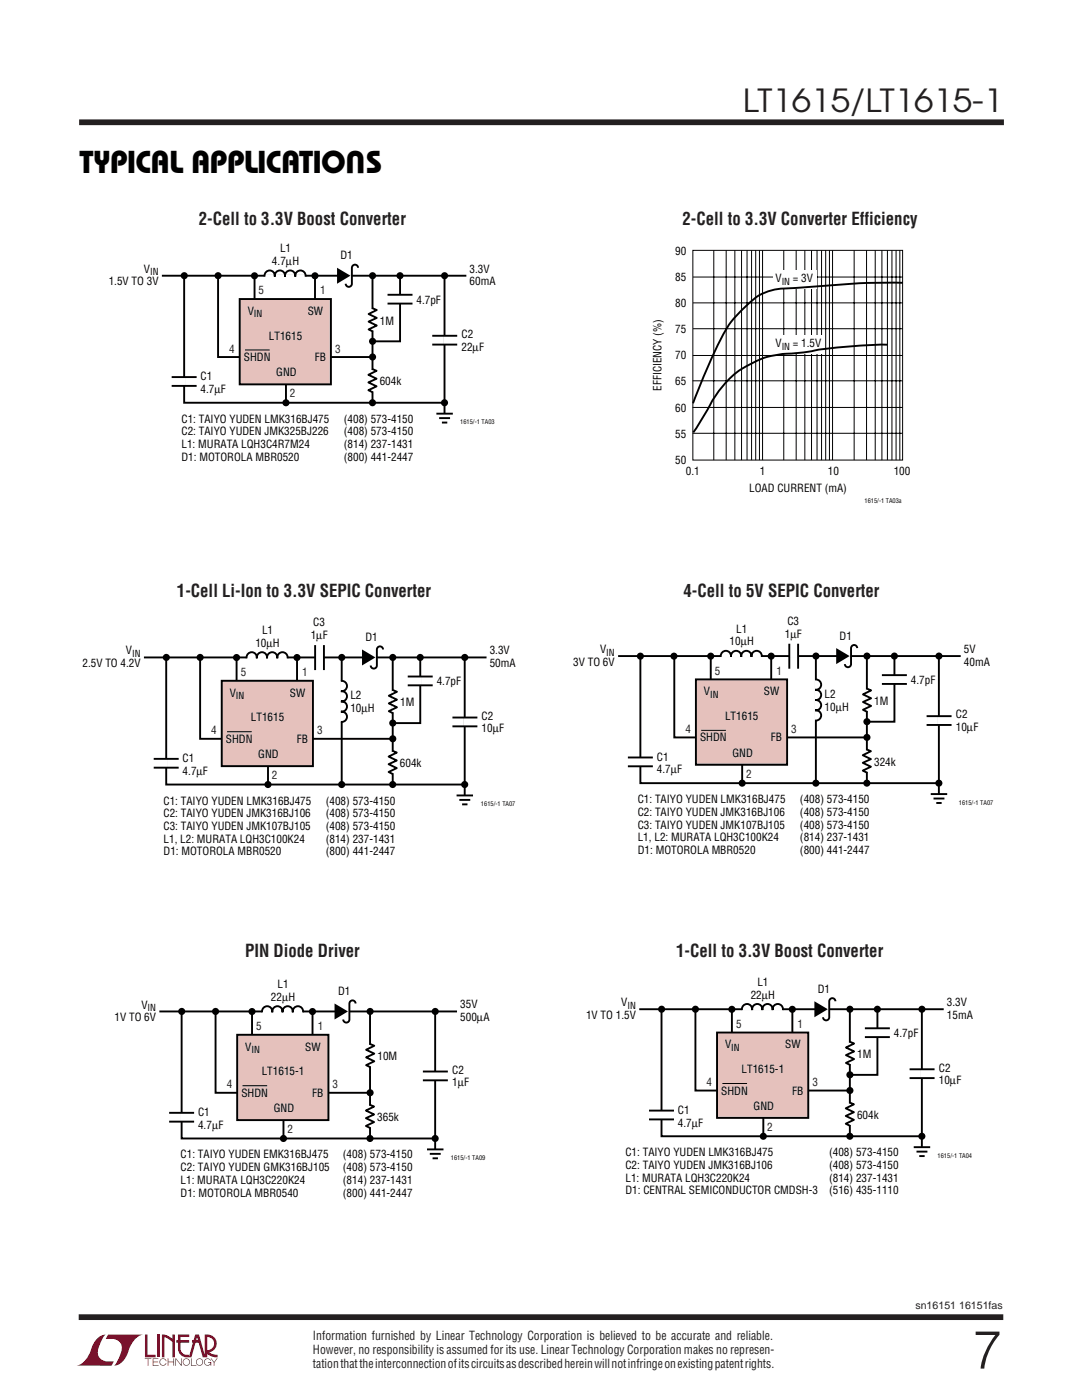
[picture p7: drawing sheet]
<svg xmlns="http://www.w3.org/2000/svg" width="216mm" height="279mm" viewBox="0 0 216 279" stroke-linecap="round" stroke-linejoin="round" font-family="sans-serif">
<path d="M15.8 24.4h184.5M15.7 262.9h184.5" fill="none" stroke="#231f20" stroke-width="1.1" stroke-linecap="butt"/>
<g fill="#900126">
<path d="M28.9 266.3h.5v4.1h1.7v.5h-2.2z"/>
<path d="M19.6 266.9l1-.5 .5-.1-.1 .1a6.3 6.3 0 0 0-1.4 4.1 2.58 2.58 0 0 0 3.1 1.2l-.4 .9-7-.1a4.9 4.9 0 0 0 3.1-3.8l.3-.7z"/>
<path d="M21.6 266.3h6.9a4.9 4.9 0 0 0-3 3.8 3.3 3.3 0 0 1-2.8 2.5l.1-.1a6.3 6.3 0 0 0 1.4-4.1 2.58 2.58 0 0 0-3.1-1.2z"/>
<path d="M31.4 266.3h.5v4.6h-.5z"/>
<path d="M32.3 266.3l1.1 .2 1 .7v-.9h.5v4.6h-.5v-3.1l-1.6-.9v4h-.5z"/>
<path d="M28.9 271.1h1.3v.1h-.6v1.4h-.1v-1.4h-.6z"/>
<path d="M30.5 271.1h1.1v.1h-1v.5h.9v.2h-.9v.5h1v.2h-1.1z"/>
<path d="M33.5 271.1h.1v.6h1v-.6h.1v1.5h-.1v-.7h-1v.7h-.1z"/>
<path d="M35 271.1h.1l1 1.3v-1.3h.2v1.5l-1.2-1.3v1.3h-.1z"/>
<path d="M38.1 271.1h.1v1.3h1v.2h-1.1z"/>
<path d="M42 271.1h.2l.5 .7 .5-.7h.2l-.6 .9v.6h-.1v-.7z"/>
<path d="M35.5 266.3h2.3v.5h-1.8v.7h1.7v.5h-1.7v1.1a1.32 1.32 0 0 0 1.7 1.3v.5l1.3-4.6h.7l1.2 4.1v-4.1a1.85 1.85 0 0 1 2.3 1.4 1.85 1.85 0 0 1-1.5 2.2l.8 .4 .9 .1v.5l-1.2-.2-1-.6v-.6a1.35 1.35 0 0 0 1.5-1.2 1.35 1.35 0 0 0-1.3-1.5v4.1h-.9l-.9-2.9h-1.3v-.5h1.2l-.2-.7-1.1 4.1a2.06 2.06 0 0 1-2.6-1.3l-.1-1.6h-.3v-.5h.3z"/>
<path d="M36.7 271.3a.72 .72 0 0 1 1.1 .1 .72 .72 0 0 1-.4 1.1 .72 .72 0 0 1-.9-.7h.1a.59 .59 0 0 0 .8 .5 .59 .59 0 0 0 .2-.9 .59 .59 0 0 0-1 .2v.2h-.1z"/>
<path d="M39.3 271.3a.72 .72 0 0 1 1.1 .1 .72 .72 0 0 1-.4 1.1 .72 .72 0 0 1-.9-.7h.1a.59 .59 0 0 0 .9 .5 .59 .59 0 0 0 .1-.9 .59 .59 0 0 0-.9 .2l-.1 .2h-.1z"/>
<path d="M40.9 271.3a.72 .72 0 0 1 1.2 .3h-.1a.59 .59 0 0 0-1-.2 .59 .59 0 0 0 .1 .9 .59 .59 0 0 0 .9-.3h-.5v-.2h.6v.8h-.1v-.3a.73 .73 0 0 1-1.1 .1 .73 .73 0 0 1 0-1.1z"/>
<path d="M32 271.3a.71 .71 0 0 1 1.2 .3h-.1a.59 .59 0 0 0-.9-.3 .59 .59 0 0 0 0 1 .59 .59 0 0 0 .9-.3h.1a.73 .73 0 0 1-1.1 .4 .73 .73 0 0 1-.1-1.1z"/>
</g>
<path d="M43.5 55.1v16.2h30.8M50.8 55.3v5.3M62.9 55.3v20.5M71.4 53.4a.62 .62 0 0 0-.6-.6 .62 .62 0 0 0-.6 .7v3.1a.62 .62 0 0 1-.6 .6 .62 .62 0 0 1-.6-.6M74.3 55.1v25.2M93.1 55h-56.4v25.4h51.9M57.1 75.8v4.5" fill="none" stroke="#000" stroke-width=".38"/>
<path d="M68.2 55h2" fill="none" stroke="#fff" stroke-width=".63" stroke-linecap="butt"/>
<g fill="#000">
<path d="M67.3 53.4l2.6 1.6-2.6 1.6z"/>
<circle cx="50.8" cy="55" r=".71"/>
<circle cx="62.8" cy="55" r=".71"/>
<circle cx="74.3" cy="68.1" r=".71"/>
<circle cx="74.3" cy="71.2" r=".71"/>
</g>
<path d="M47.8 59.7h18.2v17h-18.2z" fill="#e5c1bc"/>
<g fill="none" stroke="#000" stroke-width=".38">
<path d="M32.3 55h4.4M47.8 59.7h18.2v17h-18.2zM52.8 55.2a1.04 1.04 0 0 1 1-1.2 1.04 1.04 0 0 1 1 1.2 1.04 1.04 0 0 1 1.1-1.2 1.04 1.04 0 0 1 1 1.2 1.04 1.04 0 0 1 1-1.2 1.04 1.04 0 0 1 1 1.2 1.04 1.04 0 0 1 1.1-1.2 1.04 1.04 0 0 1 1 1.2M77.3 58.8h5M79.8 55v13.1h-5.4M88.7 55v28.6M34.3 75.3h4.9M34.3 77h4.9M74.2 73.6l.9 .4-1.6 .8 1.6 .8-1.6 .7 1.6 .8-1.6 .8 .9 .4M74.3 61.5l.9 .4-1.6 .8 1.6 .7-1.6 .8 1.6 .8-1.6 .7 .8 .5M77.3 60.6h5M86.2 67h5"/>
<path d="M86.2 68.8h5M87.1 82.6h3.3M87.6 83.4h2.2M88.2 84.3h1.1"/>
</g>
<path d="M52.8 55h8.1M79.8 58.9v1.7M36.8 75.3v1.7M74.3 73.8v4.3M74.4 61.7v4.3M88.7 67v1.8" fill="none" stroke="#fff" stroke-width=".63" stroke-linecap="butt"/>
<g fill="#000">
<circle cx="36.8" cy="55" r=".71"/>
<circle cx="43.5" cy="55" r=".71"/>
<circle cx="74.3" cy="55" r=".71"/>
<circle cx="79.8" cy="55" r=".71"/>
<circle cx="88.7" cy="55" r=".71"/>
<circle cx="57.1" cy="80.4" r=".71"/>
<circle cx="74.3" cy="80.4" r=".71"/>
<circle cx="88.7" cy="80.4" r=".71"/>
</g>
<path d="M88.7 82.6v2" fill="none" stroke="#fff" stroke-width=".87" stroke-linecap="butt"/>
<g fill="none" stroke="#000" stroke-width=".2">
<path d="M138.3 50h41.8v41.8h-41.8zM138.3 55.3h41.9M142.4 49.9v41.9M144.9 49.9v41.9M146.6 49.9v41.9M148 49.9v41.9M149.1 49.9v41.9M150 49.9v41.9M150.8 49.9v41.9M151.5 49.9v41.9M152.2 49.9v41.9M156.4 49.9v41.9"/>
<path d="M158.9 49.9v41.9M160.6 49.9v41.9M161.9 49.9v41.9M163 49.9v41.9M163.9 49.9v41.9M164.8 49.9v41.9M165.5 49.9v41.9M166.1 49.9v41.9M170.4 49.9v41.9M172.9 49.9v41.9M174.6 49.9v41.9M176 49.9v41.9"/>
<path d="M177.1 49.9v41.9M178 49.9v41.9M178.8 49.9v41.9M179.5 49.9v41.9M48.9 69.8h4.9M138.2 76h41.9M138.3 70.9h41.8M138.3 60.4h41.9M138.3 65.6h41.9M138.2 81.3h41.9M138.2 86.5h41.9"/>
</g>
<g fill="#fff">
<path d="M154.2 54h8.7v3.7h-8.7z"/>
<path d="M154.2 67h10.2v3.6h-10.2z"/>
</g>
<path d="M180.1 56.4a245.8 245.8 0 0 0-25.8 1.5 10.7 10.7 0 0 0-6 3.7 19.8 19.8 0 0 0-5 7.2l-2.8 6.1-2.2 5.6M177.1 68.8a101.2 101.2 0 0 0-17.5 1.6l-.8 .1a19.1 19.1 0 0 0-17.7 11.4l-2.8 4.4M134.5 131v16.2h38.4M141.8 131.2v5.3M153.9 131.2v20.5M171 129.3a.62 .62 0 0 0-.6-.6 .62 .62 0 0 0-.6 .7v3.1a.62 .62 0 0 1-.6 .7 .62 .62 0 0 1-.6-.7M173 131v25.3M191.7 130.9h-63.9v25.4h59.4M148.1 151.7v4.6" fill="none" stroke="#000" stroke-width=".38"/>
<path d="M167.8 130.9h2" fill="none" stroke="#fff" stroke-width=".63" stroke-linecap="butt"/>
<g fill="#000">
<path d="M166.9 129.3l2.6 1.6-2.6 1.6z"/>
<circle cx="141.8" cy="130.9" r=".71"/>
<circle cx="153.9" cy="130.9" r=".71"/>
<circle cx="173" cy="144" r=".71"/>
<circle cx="173" cy="147.2" r=".71"/>
</g>
<path d="M138.9 135.6h18.2v17h-18.2z" fill="#e5c1bc"/>
<g fill="none" stroke="#000" stroke-width=".38">
<path d="M39.9 131.3v16.1h38.4M47.2 131.4v5.4M59.3 131.4v20.6M76.4 129.6a.62 .62 0 0 0-.6-.6 .62 .62 0 0 0-.6 .6v3.2a.62 .62 0 0 1-.6 .6 .62 .62 0 0 1-.6-.6M78.4 131.3v25.2M97.1 131.2h-63.9v25.4h59.4M123.3 130.9h4.5M138.9 135.6h18.2v17h-18.2zM143.8 131.1a1.04 1.04 0 0 1 1-1.2 1.04 1.04 0 0 1 1.1 1.2 1.04 1.04 0 0 1 1-1.2 1.04 1.04 0 0 1 1 1.2 1.04 1.04 0 0 1 1-1.2 1.04 1.04 0 0 1 1.1 1.2 1.04 1.04 0 0 1 1-1.2 1.04 1.04 0 0 1 1 1.2M157.5 128.5v5M159.3 128.5v5M162.6 135.6a1.04 1.04 0 0 1 1.3 1 1.04 1.04 0 0 1-1.3 1.1 1.04 1.04 0 0 1 1.3 1 1.04 1.04 0 0 1-1.3 1 1.04 1.04 0 0 1 1.3 1 1.04 1.04 0 0 1-1.3 1 1.04 1.04 0 0 1 1.3 1.1 1.04 1.04 0 0 1-1.3 1"/>
<path d="M162.8 131v25.3M172.9 137.4l.9 .4-1.6 .8 1.6 .8-1.6 .7 1.6 .8-1.6 .8 .9 .4M176 134.7h5M176 136.5h5M178.5 130.9v13.1h-5.5M187.3 130.9v28.6M53.5 152v4.5M125.3 151.2h5M125.3 152.9h5M172.9 149.5l.9 .4-1.6 .8 1.6 .8-1.6 .7 1.6 .8-1.6 .8 .8 .4M184.9 142.9h5M184.9 144.7h5"/>
<path d="M185.7 158.5h3.3M186.3 159.4h2.1M186.8 160.3h1.1"/>
</g>
<path d="M73.2 131.2h2M143.9 130.9h8M157.5 131h1.7M162.8 135.7v8.1M173 137.6v4.3M178.5 134.8v1.7M127.8 151.2v1.7M173 149.7v4.4M187.4 143v1.7" fill="none" stroke="#fff" stroke-width=".63" stroke-linecap="butt"/>
<g fill="#000">
<path d="M72.2 129.6l2.7 1.6-2.7 1.6z"/>
<circle cx="47.2" cy="131.2" r=".71"/>
<circle cx="59.3" cy="131.2" r=".71"/>
<circle cx="127.8" cy="130.9" r=".71"/>
<circle cx="134.5" cy="130.9" r=".71"/>
<circle cx="162.8" cy="130.9" r=".71"/>
<circle cx="173" cy="130.9" r=".71"/>
<circle cx="178.5" cy="130.9" r=".71"/>
<circle cx="187.4" cy="130.9" r=".71"/>
<circle cx="78.4" cy="144.3" r=".71"/>
<circle cx="78.4" cy="147.4" r=".71"/>
<circle cx="148.1" cy="156.3" r=".71"/>
<circle cx="162.8" cy="156.3" r=".71"/>
<circle cx="173" cy="156.3" r=".71"/>
<circle cx="187.3" cy="156.3" r=".71"/>
</g>
<path d="M187.4 158.5v2" fill="none" stroke="#fff" stroke-width=".87" stroke-linecap="butt"/>
<path d="M139.9 145.8h4.9" fill="none" stroke="#000" stroke-width=".2"/>
<path d="M44.2 135.9h18.2v17h-18.2z" fill="#e5c1bc"/>
<g fill="none" stroke="#000" stroke-width=".38">
<path d="M28.7 131.2h4.5M44.2 135.9h18.2v17h-18.2zM49.2 131.4a1.04 1.04 0 0 1 1-1.2 1.04 1.04 0 0 1 1.1 1.2 1.04 1.04 0 0 1 1-1.2 1.04 1.04 0 0 1 1 1.2 1.04 1.04 0 0 1 1-1.2 1.04 1.04 0 0 1 1 1.2 1.04 1.04 0 0 1 1.1-1.2 1.04 1.04 0 0 1 1 1.2M62.9 128.7v5M64.6 128.7v5M68 135.9a1.04 1.04 0 0 1 1.2 1 1.04 1.04 0 0 1-1.2 1 1.04 1.04 0 0 1 1.2 1.1 1.04 1.04 0 0 1-1.2 1 1.04 1.04 0 0 1 1.2 1 1.04 1.04 0 0 1-1.2 1 1.04 1.04 0 0 1 1.2 1 1.04 1.04 0 0 1-1.2 1.1M68.2 131.3v25.2M78.3 137.7l.9 .4-1.6 .8 1.6 .7-1.6 .8 1.6 .8-1.6 .7 .9 .5M81.4 135h4.9M81.4 136.8h4.9M83.9 131.2v13.1h-5.5M92.7 131.2v28.6"/>
<path d="M30.7 151.4h5M30.7 153.2h5M78.2 149.8l1 .4-1.7 .8 1.7 .8-1.7 .7 1.7 .8-1.7 .8 .9 .4M90.3 143.2h5M90.3 145h5M91.1 158.8h3.3M91.7 159.6h2.1M92.2 160.5h1.1M166.7 199.8a.62 .62 0 0 0-.6-.6 .62 .62 0 0 0-.6 .6v3.2a.62 .62 0 0 1-.7 .6 .62 .62 0 0 1-.6-.6M138.8 201.5v16.1h30.7M146 201.7v5.3M158.1 201.7v20.5"/>
<path d="M169.6 201.5v25.2M188.3 201.4h-56.3v25.4h51.8M152.3 222.2v4.5"/>
</g>
<path d="M49.2 131.2h8.1M62.9 131.2h1.7M68.2 136v8M78.4 137.9v4.3M83.9 135v1.8M33.2 151.5v1.7M78.4 150v4.3M92.8 143.2v1.8M163.4 201.4h2" fill="none" stroke="#fff" stroke-width=".63" stroke-linecap="butt"/>
<g fill="#000">
<path d="M162.5 199.8l2.7 1.6-2.7 1.6z"/>
<circle cx="33.2" cy="131.2" r=".71"/>
<circle cx="39.9" cy="131.2" r=".71"/>
<circle cx="68.2" cy="131.2" r=".71"/>
<circle cx="78.4" cy="131.2" r=".71"/>
<circle cx="83.8" cy="131.2" r=".71"/>
<circle cx="92.7" cy="131.2" r=".71"/>
<circle cx="53.5" cy="156.6" r=".71"/>
<circle cx="68.2" cy="156.6" r=".71"/>
<circle cx="78.4" cy="156.6" r=".71"/>
<circle cx="92.7" cy="156.6" r=".71"/>
<circle cx="146" cy="201.4" r=".71"/>
<circle cx="158.1" cy="201.4" r=".71"/>
<circle cx="169.6" cy="214.5" r=".71"/>
<circle cx="169.6" cy="217.6" r=".71"/>
</g>
<path d="M92.8 158.8v2" fill="none" stroke="#fff" stroke-width=".87" stroke-linecap="butt"/>
<path d="M45.3 146h4.9" fill="none" stroke="#000" stroke-width=".2"/>
<path d="M143.1 206.1h18.2v17h-18.2z" fill="#e5c1bc"/>
<g fill="none" stroke="#000" stroke-width=".38">
<path d="M43 201.9v16.2h30.8M50.3 202.1v5.3M62.4 202.1v20.5M71 200.3a.62 .62 0 0 0-.7-.6 .62 .62 0 0 0-.6 .6v3.2a.62 .62 0 0 1-.6 .6 .62 .62 0 0 1-.6-.6M73.8 201.9v25.3M91.2 201.9h-55v25.3h50.5M127.6 201.4h4.4M143.1 206.1h18.2v17h-18.2zM148 201.6a1.04 1.04 0 0 1 1.1-1.2 1.04 1.04 0 0 1 1 1.2 1.04 1.04 0 0 1 1-1.2 1.04 1.04 0 0 1 1 1.2 1.04 1.04 0 0 1 1.1-1.2 1.04 1.04 0 0 1 1 1.2 1.04 1.04 0 0 1 1-1.2 1.04 1.04 0 0 1 1 1.2M169.5 207.9l.9 .4-1.6 .8 1.6 .7-1.6 .8 1.6 .8-1.6 .7 .9 .5M172.6 205.2h5M172.6 207h5"/>
<path d="M175.1 201.4v13.1h-5.5M181.5 213.4h5M181.5 215.2h5M183.9 201.4v28.6M56.6 222.6v4.6M129.5 221.6h5M129.5 223.4h5M169.5 220l.9 .4-1.6 .8 1.6 .8-1.6 .7 1.6 .8-1.6 .8 .8 .4M182.3 228.9h3.3M182.9 229.8h2.2M183.4 230.7h1.1"/>
</g>
<path d="M67.7 201.9h2M148.1 201.4h8.1M169.6 208.1v4.3M175.1 205.2v1.8M184 213.4v1.8M132 221.7v1.7M169.6 220.2v4.3" fill="none" stroke="#fff" stroke-width=".63" stroke-linecap="butt"/>
<g fill="#000">
<path d="M66.8 200.3l2.6 1.6-2.6 1.6z"/>
<circle cx="50.3" cy="201.9" r=".71"/>
<circle cx="62.4" cy="201.9" r=".71"/>
<circle cx="73.8" cy="218.1" r=".71"/>
<circle cx="132" cy="201.4" r=".71"/>
<circle cx="138.8" cy="201.4" r=".71"/>
<circle cx="169.6" cy="201.4" r=".71"/>
<circle cx="175.1" cy="201.4" r=".71"/>
<circle cx="184" cy="201.4" r=".71"/>
<circle cx="152.3" cy="226.8" r=".71"/>
<circle cx="169.6" cy="226.8" r=".71"/>
<circle cx="183.9" cy="226.8" r=".71"/>
</g>
<path d="M184 229v2" fill="none" stroke="#fff" stroke-width=".87" stroke-linecap="butt"/>
<path d="M144.1 216.2h5" fill="none" stroke="#000" stroke-width=".2"/>
<path d="M47.3 206.5h18.2v17h-18.2z" fill="#e5c1bc"/>
<g fill="none" stroke="#000" stroke-width=".38">
<path d="M31.8 201.9h4.4M47.3 206.5h18.2v17h-18.2zM52.3 202a1.04 1.04 0 0 1 1-1.2 1.04 1.04 0 0 1 1 1.2 1.04 1.04 0 0 1 1.1-1.2 1.04 1.04 0 0 1 1 1.2 1.04 1.04 0 0 1 1-1.2 1.04 1.04 0 0 1 1 1.2 1.04 1.04 0 0 1 1.1-1.2 1.04 1.04 0 0 1 1 1.2M73.8 208.3l.9 .4-1.6 .8 1.6 .8-1.6 .7 1.6 .8-1.6 .8 .8 .4M84.4 213.8h5M84.4 215.6h5M86.8 201.9v28.5M33.7 222.1h5M33.7 223.8h5M73.7 220.5l.9 .3-1.6 .8 1.6 .8-1.6 .8 1.6 .7-1.6 .8 .9 .4M85.2 229.4h3.3M85.8 230.3h2.1"/>
<path d="M86.3 231.2h1.1"/>
</g>
<path d="M52.3 201.9h8.1M73.9 208.5v4.3M86.9 213.9v1.7M36.2 222.1v1.7M73.8 220.6v4.4" fill="none" stroke="#fff" stroke-width=".63" stroke-linecap="butt"/>
<g fill="#000">
<circle cx="36.3" cy="201.9" r=".71"/>
<circle cx="43" cy="201.9" r=".71"/>
<circle cx="73.8" cy="201.9" r=".71"/>
<circle cx="86.8" cy="201.9" r=".71"/>
<circle cx="56.6" cy="227.2" r=".71"/>
<circle cx="73.8" cy="227.2" r=".71"/>
<circle cx="86.8" cy="227.2" r=".71"/>
</g>
<path d="M86.9 229.4v2" fill="none" stroke="#fff" stroke-width=".87" stroke-linecap="butt"/>
<path d="M48.4 216.7h4.9" fill="none" stroke="#000" stroke-width=".2"/>
<text font-size="10.6" fill="#231f20" x="194.1" y="273.1">7</text>
<text font-size="6.3" fill="#231f20" x="148.3" y="22.4">LT1615/LT1615-1</text>
<g font-size="6.3">
<text x="15.9" y="34.6">TYPICAL APPLICATIO S</text>
<text x="72.8" y="30.1" transform="rotate(-180 72.8 30.1)">U</text>
</g>
<g font-size="3.5" fill="#231f20">
<text x="39.7" y="45">2-Cell to 3.3V Boost Converter</text>
<text x="136.2" y="44.9">2-Cell to 3.3V Converter Efficiency</text>
<text x="35.3" y="119.2">1-Cell Li-Ion to 3.3V SEPIC Converter</text>
<text x="136.4" y="119.2">4-Cell to 5V SEPIC Converter</text>
<text x="48.9" y="191">PIN Diode Driver</text>
<text x="134.9" y="191">1-Cell to 3.3V Boost Converter</text>
</g>
<g font-size="2.5" fill="#231f20">
<text x="62.4" y="267.3">Information furnished by Linear Technology Corporation is believed to be accurate and reliable.</text>
<text x="62.4" y="270.2">However, no responsibility is assumed for its use. Linear Technology Corporation makes no represen-</text>
<text x="62.4" y="273">tation that the interconnection of its circuits as described herein will not infringe on existing patent rights.</text>
</g>
<g font-size="2.2">
<text x="54.3" y="52.9">4.7µH</text>
<text x="55.9" y="50.4">L1</text>
<text x="67.9" y="51.7">D1</text>
<text x="134.7" y="50.9">90</text>
<text x="21.7" y="57">1.5V TO 3V</text>
<text x="28.7" y="54.4">V</text>
<text x="93.7" y="54.4">3.3V</text>
<text x="93.7" y="56.9">60mA</text>
<text x="134.7" y="56.1">85</text>
<text x="154.7" y="56.3">V</text>
<text x="158.2" y="56.3">= 3V</text>
<text x="49.4" y="62.9">V</text>
<text x="61.4" y="62.9">SW</text>
<text x="75.8" y="64.8">1M</text>
<text x="83.1" y="60.6">4.7pF</text>
<text x="134.7" y="61.3">80</text>
<text x="53.6" y="67.8">LT1615</text>
<text x="92.1" y="67.5">C2</text>
<text x="92.1" y="70">22µF</text>
<text x="134.7" y="66.5">75</text>
<text x="134.7" y="71.7">70</text>
<text x="154.7" y="69.2">V</text>
<text x="158.2" y="69.2">= 1.5V</text>
<text x="40" y="75.9">C1</text>
<text x="48.7" y="72.1">SHDN</text>
<text x="55.1" y="75.1">GND</text>
<text x="62.8" y="72.1">FB</text>
<text x="75.8" y="76.9">604k</text>
<text x="134.7" y="76.9">65</text>
<text x="40" y="78.4">4.7µF</text>
<text x="132" y="78" transform="rotate(-90 132 78)">EFFICIENCY (%)</text>
<text x="134.7" y="82.1">60</text>
<text x="36.2" y="84.4">C1: TAIYO YUDEN LMK316BJ475</text>
<text x="36.2" y="86.9">C2: TAIYO YUDEN JMK325BJ226</text>
<text x="36.2" y="89.4">L1: MURATA LQH3C4R7M24</text>
<text x="68.6" y="89.4">(814) 237-1431</text>
<text x="68.6" y="84.4">(408) 573-4150</text>
<text x="68.6" y="86.9">(408) 573-4150</text>
<text x="134.7" y="87.3">55</text>
<text x="36.2" y="92">D1: MOTOROLA MBR0520</text>
<text x="68.6" y="92">(800) 441-2447</text>
<text x="134.7" y="92.5">50</text>
<text x="136.8" y="94.8">0.1</text>
<text x="151.6" y="94.8">1</text>
<text x="165.2" y="94.8">10</text>
<text x="178.3" y="94.8">100</text>
<text x="149.5" y="98.1">LOAD CURRENT (mA)</text>
<text x="62.5" y="125">C3</text>
<text x="157.1" y="124.7">C3</text>
<text x="25.1" y="130.6">V</text>
<text x="51" y="129.1">10µH</text>
<text x="52.3" y="126.5">L1</text>
<text x="62" y="127.5">1µF</text>
<text x="72.9" y="127.9">D1</text>
<text x="97.7" y="130.6">3.3V</text>
<text x="119.7" y="130.4">V</text>
<text x="145.6" y="128.8">10µH</text>
<text x="146.9" y="126.3">L1</text>
<text x="156.6" y="127.2">1µF</text>
<text x="167.5" y="127.7">D1</text>
<text x="192.3" y="130.3">5V</text>
<text x="16.5" y="133.2">2.5V TO 4.2V</text>
<text x="87.1" y="136.8">4.7pF</text>
<text x="97.7" y="133.1">50mA</text>
<text x="114.4" y="132.9">3V TO 6V</text>
<text x="181.7" y="136.5">4.7pF</text>
<text x="192.3" y="132.8">40mA</text>
<text x="45.8" y="139">V</text>
<text x="50.1" y="144">LT1615</text>
<text x="57.8" y="139">SW</text>
<text x="69.9" y="139.5">L2</text>
<text x="69.9" y="142.1">10µH</text>
<text x="79.8" y="141">1M</text>
<text x="96.1" y="143.6">C2</text>
<text x="140.5" y="138.8">V</text>
<text x="144.7" y="143.7">LT1615</text>
<text x="152.4" y="138.8">SW</text>
<text x="164.5" y="139.3">L2</text>
<text x="164.5" y="141.8">10µH</text>
<text x="174.5" y="140.7">1M</text>
<text x="190.7" y="143.4">C2</text>
<text x="45.1" y="148.2">SHDN</text>
<text x="59.2" y="148.2">FB</text>
<text x="96.1" y="146.2">10µF</text>
<text x="139.7" y="148">SHDN</text>
<text x="153.8" y="148">FB</text>
<text x="190.7" y="145.9">10µF</text>
<text x="36.4" y="152.1">C1</text>
<text x="36.4" y="154.6">4.7µF</text>
<text x="51.5" y="151.3">GND</text>
<text x="79.8" y="153.1">604k</text>
<text x="131.1" y="151.8">C1</text>
<text x="131.1" y="154.4">4.7µF</text>
<text x="146.2" y="151">GND</text>
<text x="174.4" y="152.8">324k</text>
<text x="32.6" y="160.6">C1: TAIYO YUDEN LMK316BJ475</text>
<text x="65" y="160.6">(408) 573-4150</text>
<text x="127.3" y="160.3">C1: TAIYO YUDEN LMK316BJ475</text>
<text x="159.6" y="160.3">(408) 573-4150</text>
<text x="32.6" y="163.1">C2: TAIYO YUDEN JMK316BJ106</text>
<text x="32.6" y="165.6">C3: TAIYO YUDEN JMK107BJ105</text>
<text x="65" y="163.1">(408) 573-4150</text>
<text x="65" y="165.6">(408) 573-4150</text>
<text x="127.3" y="162.8">C2: TAIYO YUDEN JMK316BJ106</text>
<text x="127.3" y="165.4">C3: TAIYO YUDEN JMK107BJ105</text>
<text x="127.3" y="167.9">L1, L2: MURATA LQH3C100K24</text>
<text x="159.6" y="162.8">(408) 573-4150</text>
<text x="159.6" y="165.4">(408) 573-4150</text>
<text x="159.6" y="167.9">(814) 237-1431</text>
<text x="32.6" y="168.2">L1, L2: MURATA LQH3C100K24</text>
<text x="32.6" y="170.7">D1: MOTOROLA MBR0520</text>
<text x="65" y="168.2">(814) 237-1431</text>
<text x="65" y="170.7">(800) 441-2447</text>
<text x="127.3" y="170.4">D1: MOTOROLA MBR0520</text>
<text x="159.6" y="170.4">(800) 441-2447</text>
<text x="55.4" y="197.2">L1</text>
<text x="151.1" y="196.8">L1</text>
<text x="22.9" y="203.8">1V TO 6V</text>
<text x="28.2" y="201.3">V</text>
<text x="54.1" y="199.7">22µH</text>
<text x="67.4" y="198.6">D1</text>
<text x="91.8" y="201.2">35V</text>
<text x="91.8" y="203.8">500µA</text>
<text x="116.9" y="203.4">1V TO 1.5V</text>
<text x="124" y="200.8">V</text>
<text x="149.8" y="199.3">22µH</text>
<text x="163.2" y="198.1">D1</text>
<text x="188.9" y="200.8">3.3V</text>
<text x="188.9" y="203.3">15mA</text>
<text x="48.9" y="209.7">V</text>
<text x="60.9" y="209.7">SW</text>
<text x="144.7" y="209.2">V</text>
<text x="156.7" y="209.2">SW</text>
<text x="178.4" y="207">4.7pF</text>
<text x="52.2" y="214.6">LT1615-1</text>
<text x="75.3" y="211.6">10M</text>
<text x="90.2" y="214.3">C2</text>
<text x="148" y="214.2">LT1615-1</text>
<text x="171.1" y="211.2">1M</text>
<text x="187.3" y="213.8">C2</text>
<text x="48.2" y="218.9">SHDN</text>
<text x="54.6" y="222">GND</text>
<text x="62.3" y="218.9">FB</text>
<text x="90.2" y="216.8">1µF</text>
<text x="143.9" y="218.4">SHDN</text>
<text x="150.4" y="221.5">GND</text>
<text x="158.1" y="218.4">FB</text>
<text x="187.3" y="216.4">10µF</text>
<text x="39.5" y="222.7">C1</text>
<text x="39.5" y="225.3">4.7µF</text>
<text x="75.3" y="223.8">365k</text>
<text x="135.3" y="222.3">C1</text>
<text x="135.3" y="224.8">4.7µF</text>
<text x="171" y="223.3">604k</text>
<text x="36" y="231.2">C1: TAIYO YUDEN EMK316BJ475</text>
<text x="36" y="233.7">C2: TAIYO YUDEN GMK316BJ105</text>
<text x="68.4" y="231.2">(408) 573-4150</text>
<text x="68.4" y="233.7">(408) 573-4150</text>
<text x="124.8" y="230.8">C1: TAIYO YUDEN LMK316BJ475</text>
<text x="124.8" y="233.3">C2: TAIYO YUDEN JMK316BJ106</text>
<text x="165.4" y="230.8">(408) 573-4150</text>
<text x="165.4" y="233.3">(408) 573-4150</text>
<text x="36" y="236.3">L1: MURATA LQH3C220K24</text>
<text x="36" y="238.8">D1: MOTOROLA MBR0540</text>
<text x="68.4" y="238.8">(800) 441-2447</text>
<text x="68.4" y="236.3">(814) 237-1431</text>
<text x="124.8" y="235.8">L1: MURATA LQH3C220K24</text>
<text x="124.8" y="238.4">D1: CENTRAL SEMICONDUCTOR CMDSH-3</text>
<text x="165.4" y="235.8">(814) 237-1431</text>
<text x="165.4" y="238.4">(516) 435-1110</text>
</g>
<g font-size="2.2" fill="#231f20">
<text x="51.6" y="58.7">5</text>
<text x="63.9" y="58.7">1</text>
<text x="45.7" y="70.4">4</text>
<text x="66.9" y="70.4">3</text>
<text x="57.9" y="79.2">2</text>
<text x="48" y="134.9">5</text>
<text x="60.3" y="134.9">1</text>
<text x="142.6" y="134.6">5</text>
<text x="154.9" y="134.6">1</text>
<text x="42.2" y="146.6">4</text>
<text x="63.3" y="146.6">3</text>
<text x="136.8" y="146.3">4</text>
<text x="157.9" y="146.3">3</text>
<text x="54.3" y="155.4">2</text>
<text x="148.9" y="155.2">2</text>
<text x="51.1" y="205.6">5</text>
<text x="63.4" y="205.6">1</text>
<text x="146.9" y="205.1">5</text>
<text x="159.1" y="205.1">1</text>
<text x="45.2" y="217.2">4</text>
<text x="66.4" y="217.2">3</text>
<text x="141" y="216.8">4</text>
<text x="162.1" y="216.8">3</text>
<text x="57.4" y="226.1">2</text>
<text x="153.1" y="225.6">2</text>
</g>
<text font-size="2.1" fill="#231f20" x="182.7" y="261.2">sn16151 16151fas</text>
<g font-size="1.9">
<text x="29.9" y="54.9">IN</text>
<text x="156" y="56.9">IN</text>
<text x="50.7" y="63.3">IN</text>
<text x="156" y="69.9">IN</text>
<text x="26.4" y="131.1">IN</text>
<text x="121" y="130.8">IN</text>
<text x="47.1" y="139.5">IN</text>
<text x="141.7" y="139.2">IN</text>
<text x="29.4" y="201.7">IN</text>
<text x="125.2" y="201.3">IN</text>
<text x="145.9" y="209.7">IN</text>
<text x="50.2" y="210.2">IN</text>
</g>
<g font-size="1.3">
<text x="91.8" y="84.6">1615/-1 TA03</text>
<text x="172.5" y="100.5">1615/-1 TA03a</text>
<text x="96" y="160.8">1615/-1 TA07</text>
<text x="191.3" y="160.6">1615/-1 TA07</text>
<text x="90" y="231.5">1615/-1 TA09</text>
<text x="187.1" y="231">1615/-1 TA04</text>
</g>
</svg>
